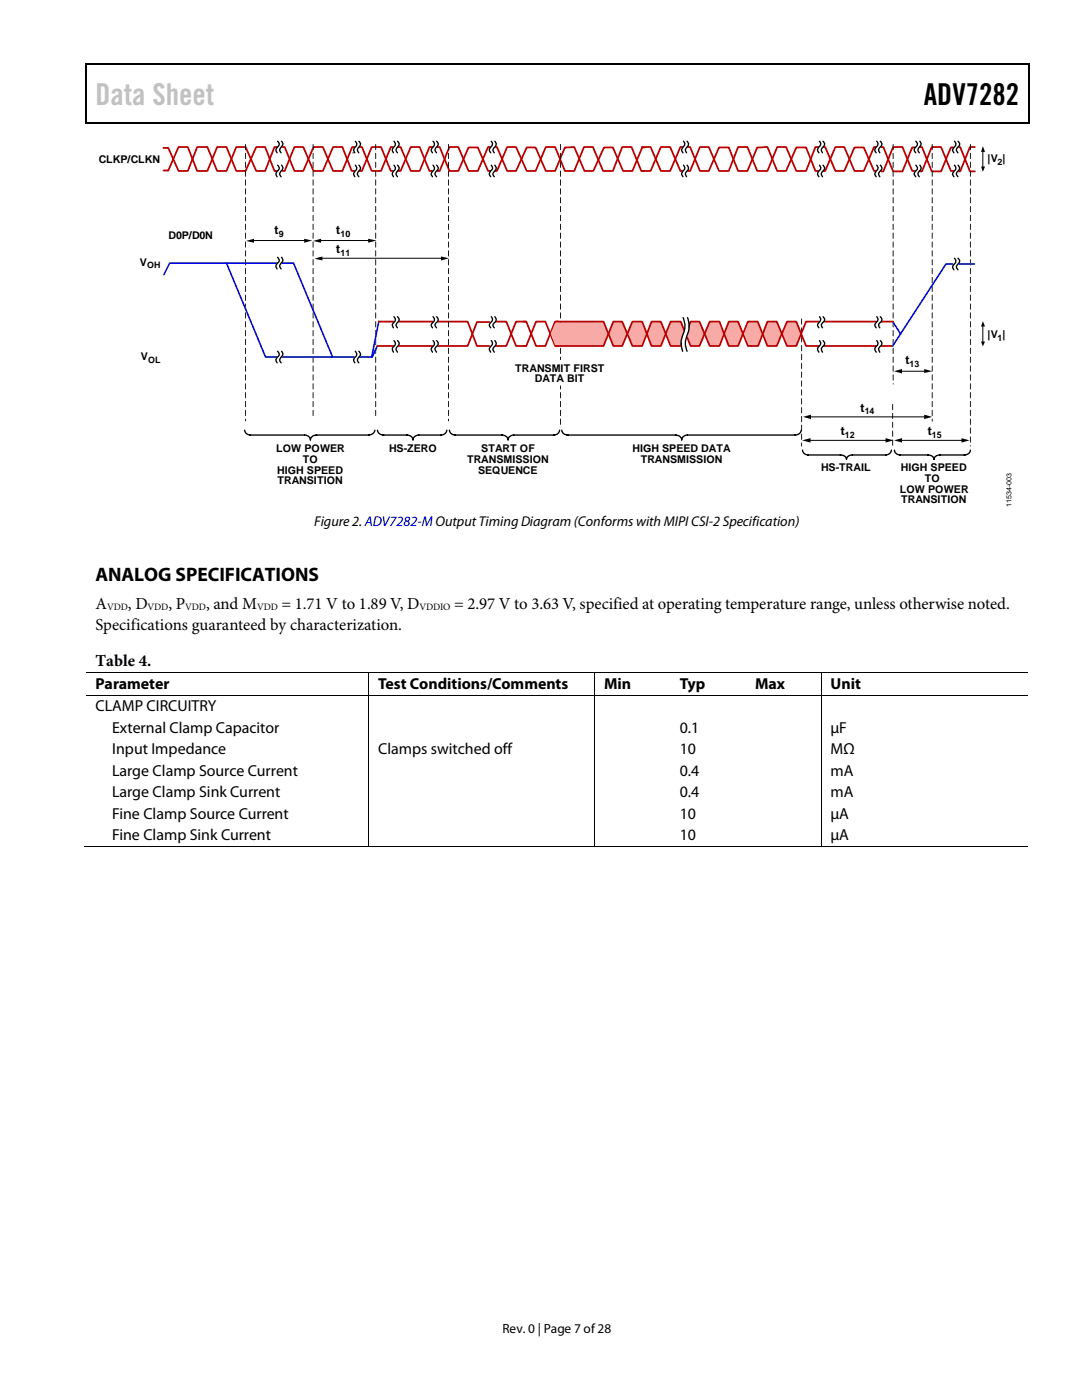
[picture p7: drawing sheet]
<svg xmlns="http://www.w3.org/2000/svg" width="216mm" height="279mm" viewBox="0 0 216 279" stroke-linecap="round" stroke-linejoin="round" font-family="sans-serif">
<g fill="#000">
<path d="M17 12.7h.3v1h-.3zM17 12.7h.3v.3h-.3zM82.7 12.7h.2v.3h-.2zM205.2 12.7h.2v1h-.2zM205.2 12.7h.2v.3h-.2zM17 24.4h.3v.2h-.3zM82.4 24.4h.3v.2h-.3zM111.8 39.4h.1l-.1 1.2zM111.8 37.6l.1 .1-.1 1.1zM111.8 35.8l.1 .1-.1 1.1zM111.8 34.1h.1l-.1 1.2zM111.8 32.3h.1l-.1 1.2z"/>
<path d="M111.8 30.5l.1 .1-.1 1.1zM111.8 28.8h.1l-.1 1.2zM205.2 24.4h.2v.2h-.2zM111.8 58.8l.1 .1-.1 1.1zM111.8 57.1h.1l-.1 1.2zM111.8 55.3h.1l-.1 1.2zM111.8 53.5l.1 .1-.1 1.1zM111.8 51.8h.1l-.1 1.2zM111.8 50h.1l-.1 1.2zM111.8 48.2l.1 .1-.1 1.1zM111.8 46.5h.1l-.1 1.1zM111.8 44.7h.1l-.1 1.2z"/>
<path d="M111.8 42.9l.1 .1-.1 1.1zM111.8 41.1l.1 .1-.1 1.1zM111.8 78.3h.1l-.1 1.2zM111.8 77h.1l-.1 .7zM111.8 71.2l.1 .1-.1 .6zM111.8 69.4l.1 .1-.1 1.1zM111.8 67.7h.1l-.1 1.2zM111.8 65.9l.1 .1-.1 1.1zM111.8 64.1l.1 .1-.1 1.1zM111.8 62.4h.1l-.1 1.2zM111.8 60.6h.1l-.1 1.2zM111.8 81.8l.1 .1-.1 1.1z"/>
<path d="M111.8 83.6h.1l-.1 1.2zM111.8 80.1h.1l-.1 1.2z"/>
<path d="M178.1 76.6l.2 .1v-.2zM178.1 74.8l.1 1.1 .1-1.1zM178.1 73l.1 1.2 .1-1.2zM178.1 71.3l.1 1.1 .1-1.1zM178.1 69.5l.1 1.1 .1-1.1zM178.1 67.7l.1 1.2 .1-1.2zM178.1 66l.1 1.1 .1-1.1zM178.1 64.2l.1 1.1 .1-1.1zM178.1 62.4l.1 1.2 .1-1.2zM178.1 60.6l.1 1.2 .1-1.2zM178.1 58.9l.1 1.1 .1-1.1zM178.1 57.1l.1 1.2 .1-1.2zM178.1 55.3l.1 1.2 .1-1.2zM178.1 53.6l.1 1.1 .1-1.1zM178.1 51.8l.1 1.2 .1-1.2zM178.1 50l.1 1.2 .1-1.2zM178.1 48.3l.1 1.1 .1-1.1zM178.1 46.5l.1 1.1 .1-1.1zM178.1 44.7l.1 1.2 .1-1.2zM178.1 43l.1 1.1 .1-1.1zM178.1 41.2l.1 1.1 .1-1.1zM178.1 39.4l.1 1.2 .1-1.2zM178.1 37.7l.1 1.1 .1-1.1zM178.1 35.9l.1 1.1 .1-1.1zM178.1 34.1l.1 1.2 .1-1.2zM178.1 32.3l.1 1.2 .1-1.2zM178.1 30.6l.1 1.1 .1-1.1zM178.1 28.8l.1 1.2 .1-1.2z"/>
<path d="M48.9 83.6v.4l.2 .1v-.5zM48.9 81.9l.1 1.1 .1-1.1zM48.9 80.1l.1 1.2 .1-1.2zM48.9 78.3l.1 1.2 .1-1.2zM48.9 76.6l.1 1.1 .1-1.1zM48.9 74.8l.1 1.1 .1-1.1zM48.9 73l.1 1.2 .1-1.2zM48.9 71.3l.1 1.1 .1-1.1zM48.9 69.5l.1 1.1 .1-1.1zM48.9 67.7l.1 1.2 .1-1.2zM48.9 66l.1 1.1 .1-1.1zM48.9 64.2l.1 1.1 .1-1.1zM48.9 62.4l.1 1.2 .1-1.2zM48.9 60.6l.1 1.2 .1-1.2zM48.9 58.9l.1 1.1 .1-1.1zM48.9 57.1l.1 1.2 .1-1.2zM48.9 55.3l.1 1.2 .1-1.2zM48.9 53.6l.1 1.1 .1-1.1zM48.9 51.8l.1 1.2 .1-1.2zM48.9 50l.1 1.2 .1-1.2zM48.9 48.3l.1 1.1 .1-1.1zM48.9 46.5l.1 1.1 .1-1.1zM48.9 44.7l.1 1.2 .1-1.2zM48.9 43l.1 1.1 .1-1.1zM48.9 41.2l.1 1.1 .1-1.1zM48.9 39.4l.1 1.2 .1-1.2zM48.9 37.7l.1 1.1 .1-1.1zM48.9 35.9l.1 1.1 .1-1.1zM48.9 34.1l.1 1.2 .1-1.2zM48.9 32.3l.1 1.2 .1-1.2zM48.9 30.6l.1 1.1 .1-1.1zM48.9 28.8l.1 1.2 .1-1.2z"/>
<path d="M62.4 81.9l.1 1.1 .1-1.1zM62.4 80.1l.1 1.2 .1-1.2zM62.4 78.3l.1 1.2 .1-1.2zM62.4 76.6l.1 1.1 .1-1.1zM62.4 74.8l.1 1.1 .1-1.1zM62.4 73l.1 1.2 .1-1.2zM62.4 71.3l.1 1.1 .1-1.1zM62.4 69.5l.1 1.1 .1-1.1zM62.4 67.7l.1 1.2 .1-1.2zM62.4 66l.1 1.1 .1-1.1zM62.4 64.2l.1 1.1 .1-1.1zM62.4 62.4l.1 1.2 .1-1.2zM62.4 60.6l.1 1.2 .1-1.2zM62.4 58.9l.1 1.1 .1-1.1zM62.4 57.1l.1 1.2 .1-1.2zM62.4 55.3l.1 1.2 .1-1.2zM62.4 53.6l.1 1.1 .1-1.1zM62.4 51.8l.1 1.2 .1-1.2zM62.4 50l.1 1.2 .1-1.2zM62.4 48.3l.1 1.1 .1-1.1zM62.4 46.5l.1 1.1 .1-1.1zM62.4 44.7l.1 1.2 .1-1.2zM62.4 43l.1 1.1 .1-1.1zM62.4 41.2l.1 1.1 .1-1.1zM62.4 39.4l.1 1.2 .1-1.2zM62.4 37.7l.1 1.1 .1-1.1zM62.4 35.9l.1 1.1 .1-1.1zM62.4 34.1l.1 1.2 .1-1.2zM62.4 32.3l.1 1.2 .1-1.2zM62.4 30.6l.1 1.1 .1-1.1zM62.4 28.8l.1 1.2 .1-1.2z"/>
<path d="M74.9 81.8l.1 1.2 .1-1.1zM74.9 80.1l.1 1.2 .1-1.2zM74.9 78.3l.1 1.2 .1-1.2zM74.9 76.5l.1 1.2 .1-1.1zM74.9 74.8l.1 1.1 .1-1.1zM74.9 73l.1 1.2 .1-1.2zM74.9 71.2l.1 1.2 .1-1.1zM74.9 69.4l.1 1.2 .1-1.1zM74.9 67.7l.1 1.2 .1-1.2zM74.9 65.9l.1 1.2 .1-1.1zM74.9 64.1l.1 1.2 .1-1.1zM74.9 62.4l.1 1.2 .1-1.2zM74.9 60.6l.1 1.2 .1-1.2zM74.9 58.8l.1 1.2 .1-1.1zM74.9 57.1l.1 1.2 .1-1.2zM74.9 55.3l.1 1.2 .1-1.2zM74.9 53.5l.1 1.2 .1-1.1zM74.9 51.8l.1 1.2 .1-1.2zM74.9 50l.1 1.2 .1-1.2zM74.9 48.2l.1 1.2 .1-1.1zM74.9 46.5l.1 1.1 .1-1.1zM74.9 44.7l.1 1.2 .1-1.2zM74.9 42.9l.1 1.2 .1-1.1zM74.9 41.1l.1 1.2 .1-1.1zM74.9 39.4l.1 1.2 .1-1.2zM74.9 37.6l.1 1.2 .1-1.1zM74.9 35.8l.1 1.2 .1-1.1zM74.9 34.1l.1 1.2 .1-1.2zM74.9 32.3l.1 1.2 .1-1.2zM74.9 30.5l.1 1.2 .1-1.1zM74.9 28.8l.1 1.2 .1-1.2z"/>
<path d="M89.4 83.6l.1 .5 .1-.5zM89.4 81.8l.1 1.2 .1-1.1zM89.4 80.1l.1 1.2 .1-1.2zM89.4 78.3l.1 1.2 .1-1.2zM89.4 76.5l.1 1.2 .1-1.1zM89.4 74.8l.1 1.1 .1-1.1zM89.4 73l.1 1.2 .1-1.2zM89.4 71.2l.1 1.2 .1-1.1zM89.4 69.4l.1 1.2 .1-1.1zM89.4 67.7l.1 1.2 .1-1.2zM89.4 65.9l.1 1.2 .1-1.1zM89.4 64.1l.1 1.2 .1-1.1zM89.4 62.4l.1 1.2 .1-1.2zM89.4 60.6l.1 1.2 .1-1.2zM89.4 58.8l.1 1.2 .1-1.1zM89.4 57.1l.1 1.2 .1-1.2zM89.4 55.3l.1 1.2 .1-1.2zM89.4 53.5l.1 1.2 .1-1.1zM89.4 51.8l.1 1.2 .1-1.2zM89.4 50l.1 1.2 .1-1.2zM89.4 48.2l.1 1.2 .1-1.1zM89.4 46.5l.1 1.1 .1-1.1zM89.4 44.7l.1 1.2 .1-1.2zM89.4 42.9l.1 1.2 .1-1.1zM89.4 41.1l.1 1.2 .1-1.1zM89.4 39.4l.1 1.2 .1-1.2zM89.4 37.6l.1 1.2 .1-1.1zM89.4 35.8l.1 1.2 .1-1.1zM89.4 34.1l.1 1.2 .1-1.2zM89.4 32.3l.1 1.2 .1-1.2zM89.4 30.5l.1 1.2 .1-1.1zM89.4 28.8l.1 1.2 .1-1.2z"/>
<path d="M159.9 88.3l.1 .8v-.7zM159.9 86.6l.1 1.2v-1.2zM159.9 84.8l.1 1.2v-1.1zM159.9 83l.1 1.3v-1.2zM159.9 81.3l.1 1.2v-1.2zM159.9 79.5l.1 1.2v-1.1zM159.9 77.7l.1 1.3v-1.2zM159.9 76l.1 1.2v-1.2zM159.9 74.2l.1 1.2v-1.1zM159.9 72.4l.1 1.2v-1.1zM159.9 70.7l.1 1.2v-1.2zM159.9 68.9l.1 1.2v-1.1zM159.9 67.1l.1 1.2v-1.1zM159.9 65.3l.1 1.3v-1.2zM159.9 63.6l.1 1.2v-1.1z"/>
<path d="M178.1 87.7v1.2l.1-1.1zM178.1 85.9v1.3l.1-1.2zM178.1 84.2v1.2l.1-1.1zM178.1 82.4v1.2l.1-1.1zM178.1 80.6v1.3l.1-1.2z"/>
<path d="M185.9 83.6l.1 .6 .1-.6zM185.9 81.9l.1 1.1 .1-1.1zM185.9 80.1l.1 1.2 .1-1.2zM185.9 78.3l.1 1.2 .1-1.2zM185.9 76.6l.1 1.1 .1-1.1zM185.9 74.8l.1 1.1 .1-1.1zM185.9 73l.1 1.2 .1-1.2zM185.9 71.3l.1 1.1 .1-1.1zM185.9 69.5l.1 1.1 .1-1.1zM185.9 67.7l.1 1.2 .1-1.2zM185.9 66l.1 1.1 .1-1.1zM185.9 64.2l.1 1.1 .1-1.1zM185.9 62.4l.1 1.2 .1-1.2zM185.9 60.6l.1 1.2 .1-1.2zM185.9 58.9l.1 1.1 .1-1.1zM185.9 57.1l.1 1.2 .1-1.2zM185.9 55.3l.1 1.2 .1-1.2zM185.9 53.6l.1 1.1 .1-1.1zM185.9 51.8l.1 1.2 .1-1.2zM185.9 50l.1 1.2 .1-1.2zM185.9 48.3l.1 1.1 .1-1.1zM185.9 46.5l.1 1.1 .1-1.1zM185.9 44.7l.1 1.2 .1-1.2zM185.9 43l.1 1.1 .1-1.1zM185.9 41.2l.1 1.1 .1-1.1zM185.9 39.4l.1 1.2 .1-1.2zM185.9 37.7l.1 1.1 .1-1.1zM185.9 35.9l.1 1.1 .1-1.1zM185.9 34.1l.1 1.2 .1-1.2zM185.9 32.3l.1 1.2 .1-1.2zM185.9 30.6l.1 1.1 .1-1.1zM185.9 28.8l.1 1.2 .1-1.2z"/>
<path d="M193.5 88.9l.2 .2v-.2zM193.5 87.2l.1 1.1 .1-1.1zM193.5 85.4l.1 1.2 .1-1.2zM193.5 83.6l.1 1.2 .1-1.2zM193.5 81.9l.1 1.1 .1-1.1zM193.5 80.1l.1 1.2 .1-1.2zM193.5 78.3l.1 1.2 .1-1.2zM193.5 76.6l.1 1.1 .1-1.1zM193.5 74.8l.1 1.1 .1-1.1zM193.5 73l.1 1.2 .1-1.2zM193.5 71.3l.1 1.1 .1-1.1zM193.5 69.5l.1 1.1 .1-1.1zM193.5 67.7l.1 1.2 .1-1.2zM193.5 66l.1 1.1 .1-1.1zM193.5 64.2l.1 1.1 .1-1.1zM193.5 62.4l.1 1.2 .1-1.2zM193.5 60.6l.1 1.2 .1-1.2zM193.5 58.9l.1 1.1 .1-1.1zM193.5 57.1l.1 1.2 .1-1.2zM193.5 55.3l.1 1.2 .1-1.2zM193.5 53.6l.1 1.1 .1-1.1zM193.5 51.8l.1 1.2 .1-1.2zM193.5 50l.1 1.2 .1-1.2zM193.5 48.3l.1 1.1 .1-1.1zM193.5 46.5l.1 1.1 .1-1.1zM193.5 44.7l.1 1.2 .1-1.2zM193.5 43l.1 1.1 .1-1.1zM193.5 41.2l.1 1.1 .1-1.1zM193.5 39.4l.1 1.2 .1-1.2zM193.5 37.7l.1 1.1 .1-1.1zM193.5 35.9l.1 1.1 .1-1.1zM193.5 34.1l.1 1.2 .1-1.2zM193.5 32.3l.1 1.2 .1-1.2zM193.5 30.6l.1 1.1 .1-1.1zM193.5 28.8l.1 1.2 .1-1.2z"/>
</g>
<path d="M17.1 13.7v10.7M17.3 12.8h65.4M82.9 12.8h122.3M205.3 13.7v10.7M17.3 24.5h187.9" fill="none" stroke="#000" stroke-width=".25"/>
<g fill="none" stroke="#b80000" stroke-width=".35">
<path d="M32.6 34h1l2-4.7h1.9l1.8 4.8h2.1l1.9-4.8h1.9l1.9 4.8h1.9l2.1-4.8h1.8l1.9 4.8h.6M55.4 29.3h-.6l-1.9 4.8h-1.8l-2.1-4.8h-1.9l-1.9 4.8h-1.9l-1.9-4.8h-2.1l-1.8 4.8h-1.9l-2-4.6h-1M56.4 34.1h.4l2-4.8h1.7l2.1 4.8h1.8l2.1-4.8h1.8l1.9 4.8h.5M56.4 29.3h.4l2 4.8h1.7l2.1-4.8h1.8l2.1 4.8h1.8l2-4.8h.4M71.5 34.1h.7l2-4.8h1.8l2 4.8h.4M71.8 29.3h.4l2 4.8h1.8l2-4.8h.4M79.3 34.1h.6l2.1-4.8h1.7l2 4.8h.6M79.4 29.3h.5l2.1 4.8h1.7l2-4.8h.6M87.3 29.3h.4l2 4.8h1.8l2-4.7h1.9l2 4.7h.4M97.8 29.3h-.4l-2 4.8h-1.9l-2-4.8h-1.8l-2 4.8h-.5M98.7 34.1h.5l2-4.8h1.8l2.1 4.8h1.8l2-4.8h1.9l1.9 4.8h1.9l1.9-4.8h1.8l2 4.8h2l1.9-4.8h1.8l2 4.8h.6M98.7 29.3h.5l2 4.8h1.8l2.1-4.7h1.8l2 4.7h1.9l1.9-4.7 1.7-.1h.2l2 4.8h1.8l2.1-4.7h1.8l2 4.7h1.9l1.9-4.7h.6"/>
<path d="M128.1 34.1h1.7l2.1-4.8h1.8l2.1 4.8h.4M128.1 29.3h1.7l2.1 4.8h1.8l2.1-4.8h.5M137.3 29.3h.4l2 4.8h1.7l2.1-4.7h1.9l1.9 4.7h1.8l2-4.7 1.7-.1h.3l2 4.8h1.8l2-4.7h1.9l1.9 4.7h.6M163.3 29.3h-.6l-1.9 4.8h-1.9l-2-4.8h-1.8l-2 4.8h-2l-2-4.8h-1.8l-1.9 4.8h-1.9l-2.1-4.8h-1.7l-2 4.8h-.4M164.2 29.3h.5l2 4.8h1.8l2-4.7h1.9l2 4.7h.4M174.9 29.3h-.5l-2 4.8h-1.9l-2-4.8h-1.8l-2 4.8h-.5M175.8 29.3h.5l1.9 4.9h1.9l1.9-4.8h.6M182.6 34.1h-.6l-1.9-4.8h-1.9l-1.9 4.9h-.5M183.5 29.3h.5l1.9 4.9h1.9l1.9-4.8h.7M190.4 34.1h-.7l-1.9-4.8h-1.9l-1.9 4.9h-.5M191.2 29.3h.4l1.9 4.9h1M194.5 29.3h-1l-1.9 4.9h-.4"/>
<path d="M87.3 64.2h6l1.9 4.8h2.5M97.7 64.3h-2.5l-1.9 4.7h-6M98.8 64.2h2.2l2 4.8h1.9M104.5 64.2h.5l2 4.8h1.8l2-4.8h.6M104.5 69h.5l2-4.8h1.8l2 4.8h.6M104.9 64.2h-1.9l-2 4.8h-2.3M164.3 69h10.5M164.4 64.2h10.5"/>
</g>
<path d="M70.4 30.5h.1M71.2 30.5h.1" fill="none" stroke="#000" stroke-width=".27"/>
<path d="M153.2 64.4h1.7l.9 2.1-.9 2.3h-1.7l-.8-2.1z" fill="#f8aba6"/>
<path d="M153.2 64.4h1.7l.9 2.1-.9 2.3h-1.7l-.8-2.1z" fill="none" stroke="#f8aba6" stroke-width=".27"/>
<path d="M157.2 64.4h1.6l.9 2.1-.9 2.3h-1.6l-.9-2.1z" fill="#f8aba6"/>
<path d="M157.2 64.4h1.6l.9 2.1-.9 2.3h-1.6l-.9-2.1z" fill="none" stroke="#f8aba6" stroke-width=".27"/>
<path d="M149.5 64.4h1.6l.9 2.1-.9 2.3h-1.6l-.9-2.2z" fill="#f8aba6"/>
<path d="M149.5 64.4h1.6l.9 2.1-.9 2.3h-1.6l-.9-2.2z" fill="none" stroke="#f8aba6" stroke-width=".27"/>
<path d="M145.5 64.4h1.7l.9 2.1-.9 2.3h-1.7l-.8-2.2z" fill="#f8aba6"/>
<path d="M145.5 64.4h1.7l.9 2.1-.9 2.3h-1.7l-.8-2.2z" fill="none" stroke="#f8aba6" stroke-width=".27"/>
<path d="M141.7 64.4h1.6l.9 2.1-.9 2.3h-1.6l-.8-2.1z" fill="#f8aba6"/>
<path d="M141.7 64.4h1.6l.9 2.1-.9 2.3h-1.6l-.8-2.1z" fill="none" stroke="#f8aba6" stroke-width=".27"/>
<path d="M137.9 64.4h1.6l1 2.1-.9 2.3h-1.7l-.7-2.1z" fill="#f8aba6"/>
<path d="M137.9 64.4h1.6l1 2.1-.9 2.3h-1.7l-.7-2.1z" fill="none" stroke="#f8aba6" stroke-width=".27"/>
<path d="M134 64.4h2l.5 2.1-.8 2.3h-1.7l-.9-2.2z" fill="#f8aba6"/>
<path d="M134 64.4h2l.5 2.1-.8 2.3h-1.7l-.9-2.2z" fill="none" stroke="#f8aba6" stroke-width=".27"/>
<path d="M130.1 64.4h1.7l.9 2.1-.9 2.3h-1.7l-.8-2.2z" fill="#f8aba6"/>
<path d="M130.1 64.4h1.7l.9 2.1-.9 2.3h-1.7l-.8-2.2z" fill="none" stroke="#f8aba6" stroke-width=".27"/>
<path d="M126.4 64.4h1.5l.9 2.1-.8 2.3h-1.6l-.9-2.1z" fill="#f8aba6"/>
<path d="M126.4 64.4h1.5l.9 2.1-.8 2.3h-1.6l-.9-2.1z" fill="none" stroke="#f8aba6" stroke-width=".27"/>
<path d="M122.4 64.4h1.7l.9 2.1-.9 2.3h-1.7l-.8-2.2z" fill="#f8aba6"/>
<path d="M122.4 64.4h1.7l.9 2.1-.9 2.3h-1.7l-.8-2.2z" fill="none" stroke="#f8aba6" stroke-width=".27"/>
<path d="M110.9 64.4h9.4l.8 2.1-.8 2.3h-9.4l-.8-2.3z" fill="#f8aba6"/>
<path d="M110.9 64.4h9.4l.8 2.1-.8 2.3h-9.4l-.8-2.3z" fill="none" stroke="#f8aba6" stroke-width=".27"/>
<path d="M75.3 69h3.3M75.6 64.2h3M79.5 69h6.8M79.6 64.2h6.8M110.9 64.2h9.5l2 4.8h1.8l2-4.8h1.9l1.9 4.8h1.9l1.9-4.8h2.1l.6 1.7M136.1 68.3l-.2 .7h-2.1l-1.9-4.8h-1.9l-1.9 4.8h-1.9l-2-4.8h-1.8l-2 4.8h-9.5M137.1 67.3l.7 1.7h1.8l2-4.8h2l1.8 4.8h1.9l1.9-4.8h2l1.9 4.8h1.9l2-4.8h1.9l1.9 4.8h2.5M163.4 64.2h-2.6l-1.9 4.8h-1.9l-2-4.8h-1.9l-1.8 4.8h-2.1l-1.9-4.8h-1.9l-1.8 4.8h-2l-2-4.8h-1.8l-.5 1.1M175.7 64.2h2.5M175.7 69h2.4" fill="none" stroke="#b80000" stroke-width=".35"/>
<g fill="none" stroke="#000" stroke-width=".2">
<path d="M196.1 30.1v3.3M50.4 48h10.6M63.4 51.5h25M63.8 48h10M179.7 74.1h5M196.1 65v3.3M161.4 87.9h15.6M161.6 83.2h23.1M179.7 87.9h12.5M17.1 134.2h56.3M17.1 138.7h56.3M73.5 134.3v4.3"/>
<path d="M73.5 138.8v30.1M73.6 134.2h45M73.6 138.7h45M118.7 134.3v4.3M118.7 138.8v30.1M118.7 134.2h15M118.7 138.7h15M133.9 134.2h14.9M133.9 138.7h14.9M148.9 134.2h14.8M148.9 138.7h14.8M163.8 134.3v4.3"/>
<path d="M163.8 138.8v30.1M163.9 134.2h41.2M163.9 138.7h41.2M16.9 169h56.5M73.6 169h45M118.7 169h45M163.9 169h41.2"/>
</g>
<g fill="#000">
<path d="M195.8 33.2h.8l-.5 1.1zM196.1 29.2l.5 1.1h-.8zM49.1 48.1l1.6-.5v.8zM60.7 47.6l1.6 .4-1.6 .4zM62.5 48.1l1.6-.5v.8zM62.7 51.6l1.6-.4v.8zM73.5 47.6l1.6 .4-1.6 .4zM88 51.2l1.6 .3-1.6 .5zM178.4 74.1l1.6-.5v.9zM184.4 73.6l1.6 .5-1.6 .3zM195.8 68.2h.8l-.5 .9zM196.1 64.1l.5 1.1h-.8z"/>
<path d="M160 87.9l1.7-.5v.9zM160.2 83.2l1.6-.4v.8zM176.7 87.4l1.6 .5-1.6 .4zM178.4 87.9l1.6-.5v.9zM184.4 82.8l1.6 .4-1.6 .4zM191.9 87.4l1.6 .5-1.6 .4zM73.4 134.1h.2v.2h-.2zM73.4 138.6h.2v.2h-.2zM118.6 134.1h.1v.2h-.1zM118.6 138.6h.1v.2h-.1zM133.7 134.1h.2v.2h-.2zM133.7 138.6h.2v.2h-.2z"/>
<path d="M148.8 134.1h.1v.2h-.1zM148.8 138.6h.1v.2h-.1zM163.7 134.1h.2v.2h-.2zM163.7 138.6h.2v.2h-.2zM73.4 168.9h.2v.2h-.2zM118.6 168.9h.1v.2h-.1zM133.5 168.9h.1v.2h-.1zM148.5 168.9h.2v.2h-.2zM163.7 168.9h.2v.2h-.2z"/>
</g>
<path d="M32.7 54.8l1.1-2.3h11.4l7.8 18.8h2.3M45.2 52.5h10.1M56.3 52.5h2.3l7.8 18.8h-10.1M190.1 52.7h-1.3l-10.7 16.3M191.3 52.7h3.1M66.4 71.3h4.2M75.3 69l-1 2.3h-2.5M75.6 64.1l-1.4 7.2M178.1 64.2l1.6 2.5" fill="none" stroke="#2140ff" stroke-width=".35"/>
<g fill="none" stroke="#fff" stroke-width=".62">
<path d="M55.7 33l.4 .6-.7 1.1 .3 .6M55.7 28.2l.3 .3 .1 .3-.7 1.1 .3 .6M71.2 33l.4 .6-.7 1.1 .3 .6M71.2 28.2l.3 .3 .1 .3-.7 1.1 .3 .6M79 33l.3 .6-.7 1.1 .3 .6M79 28.2l.2 .3 .1 .3-.7 1.1 .3 .6M86.8 33l.3 .6-.7 1.1 .3 .6M86.8 28.2l.2 .3 .1 .3-.7 1.1 .3 .6M98.4 33l.3 .6-.7 1.1 .3 .6M98.4 28.2l.3 .6-.7 1.1 .3 .6M136.7 33l.3 .6-.6 1.1 .2 .6M136.7 28.2l.3 .6-.6 1.1 .2 .6"/>
<path d="M163.9 33l.3 .6-.7 1.1 .3 .6M163.9 28.2l.3 .6-.7 1.1 .3 .6M175.3 33l.3 .6-.7 1.1 .3 .6M175.3 28.2l.3 .6-.7 1.1 .3 .6M183.1 33l.3 .6-.6 1.1 .3 .6M183.1 28.2l.3 .3v.3l-.6 1.1 .3 .6M190.8 33l.3 .6-.6 1.1 .2 .6M190.8 28.2l.3 .6-.6 1.1 .2 .6M55.7 51.4l.4 .6-.7 1.1 .3 .6M190.8 51.5l.3 .7-.6 1.1 .2 .5M55.7 70.1l.4 .7-.7 1.1 .3 .5M71.2 70.1l.4 .7-.7 1.1 .3 .5"/>
<path d="M79 68l.2 .3 .1 .3-.7 1.1 .3 .6M79 63.2l.2 .3 .1 .3-.7 1.1 .3 .5M86.8 68l.2 .3 .1 .3-.7 1.1 .3 .6M86.8 63.2l.2 .3 .1 .3-.7 1.1 .3 .5M98.4 68l.3 .6-.7 1.1 .3 .6M98.4 63.2l.3 .6-.7 1.1 .3 .5M136.7 63.4l.2 .4a4.6 4.6 0 0 1-.4 3.5 4.1 4.1 0 0 0 .1 2.8M163.9 68l.3 .6-.7 1.1 .3 .6M163.9 63.2l.3 .6-.7 1.1 .3 .5M175.3 68l.3 .6-.7 1.1 .3 .6M175.3 63.2l.3 .6-.7 1.1 .3 .5"/>
</g>
<g fill="none" stroke="#000" stroke-width=".27">
<path d="M55.4 33l.3 .6-.6 1.1 .2 .6M55.4 28.2l.3 .3v.3l-.6 1.1 .2 .6M56.2 33l.2 .6-.6 1.1 .3 .6M56.2 28.2l.2 .3v.3l-.6 1.1 .3 .6M70.9 33l.3 .6-.6 1.1 .2 .6M70.9 28.2l.3 .6-.6 1.1 .2 .6M71.6 33l.3 .6-.6 1.1 .3 .6M71.6 28.2l.3 .3v.3l-.6 1.1 .3 .6M78.6 33l.3 .6-.6 1.1 .2 .6M78.6 28.2l.3 .6-.6 1.1 .2 .6M79.3 33l.3 .6-.6 1.1 .3 .6M79.3 28.2l.3 .3v.3l-.6 1.1 .3 .6"/>
<path d="M86.4 33l.3 .6-.7 1.1 .3 .6M86.4 28.2l.3 .6-.7 1.1 .3 .6M87.1 33l.3 .6-.6 1.1 .3 .6M87.1 28.2l.3 .3v.3l-.6 1.1 .3 .6M98 33l.3 .6-.7 1.1 .3 .6M98 28.2l.2 .3 .1 .3-.7 1.1 .3 .6M98.7 33l.3 .6-.6 1.1 .2 .6M98.7 28.2l.3 .6-.6 1.1 .2 .6M136.4 33l.2 .6-.6 1.1 .3 .6M136.4 28.2l.2 .3v.3l-.6 1.1 .3 .6M137.1 33l.3 .6-.6 1.1 .2 .6M137.1 28.2l.3 .6-.6 1.1 .2 .6"/>
<path d="M163.5 33l.3 .6-.7 1.1 .3 .6M163.5 28.2l.2 .3 .1 .3-.7 1.1 .3 .6M164.2 33l.3 .6-.6 1.1 .2 .6M164.2 28.2l.3 .3v.3l-.6 1.1 .2 .6M174.9 33l.3 .6-.6 1.1 .2 .6M174.9 28.2l.3 .3v.3l-.6 1.1 .2 .6M175.6 33l.4 .6-.7 1.1 .3 .6M175.6 28.2l.3 .3 .1 .3-.7 1.1 .3 .6M182.7 33l.4 .6-.7 1.1 .3 .6M182.7 28.2l.3 .3 .1 .3-.7 1.1 .3 .6M183.5 33l.3 .6-.6 1.1 .2 .6M183.5 28.2l.3 .3v.3l-.6 1.1 .2 .6"/>
<path d="M190.4 33l.3 .6-.6 1.1 .3 .6M190.4 28.2l.3 .6-.6 1.1 .3 .6M191.1 33l.4 .6-.7 1.1 .3 .6M191.1 28.2l.3 .3 .1 .3-.7 1.1 .3 .6M55.4 51.4l.3 .6-.6 1.1 .2 .6M56.2 51.4l.2 .6-.6 1.1 .3 .6M190.4 51.5l.3 .7-.6 1.1 .3 .5M191.1 51.5l.3 .3 .1 .4-.7 1.1 .3 .5M55.4 70.1l.3 .7-.6 1.1 .2 .5M56.2 70.1l.2 .7-.6 1.1 .3 .5M70.9 70.1l.3 .7-.6 1.1 .2 .5M71.6 70.1l.3 .7-.6 1.1 .3 .5"/>
<path d="M78.6 68l.3 .6-.6 1.1 .2 .6M78.6 63.2l.3 .6-.6 1.1 .2 .5M79.3 68l.3 .3v.3l-.6 1.1 .3 .6M79.3 63.2l.3 .3v.3l-.6 1.1 .3 .5M86.4 68l.3 .6-.7 1.1 .3 .6M86.4 63.2l.3 .6-.7 1.1 .3 .5M87.1 68l.3 .3v.3l-.6 1.1 .3 .6M87.1 63.2l.3 .3v.3l-.6 1.1 .3 .5M98 68l.2 .3 .1 .3-.7 1.1 .3 .6M98 63.2l.2 .3 .1 .3-.7 1.1 .3 .5M98.7 68l.3 .6-.6 1.1 .2 .6M98.7 63.2l.3 .6-.6 1.1 .2 .5"/>
<path d="M136.3 63.4v.1a4.2 4.2 0 0 1-.2 3.8 4.1 4.1 0 0 0 .1 2.8M137.2 63.4l.1 .4a4.6 4.6 0 0 1-.3 3.5 3.7 3.7 0 0 0 .1 2.8M163.5 68l.2 .3 .1 .3-.7 1.1 .3 .6M163.5 63.2l.2 .3 .1 .3-.7 1.1 .3 .5M164.2 68l.3 .3v.3l-.6 1.1 .2 .6M164.2 63.2l.3 .3v.3l-.6 1.1 .2 .5M174.9 68l.3 .3v.3l-.6 1.1 .2 .6M174.9 63.2l.3 .3v.3l-.6 1.1 .2 .5M175.6 68l.3 .3 .1 .3-.7 1.1 .3 .6M175.6 63.2l.3 .3 .1 .3-.7 1.1 .3 .5M48.8 85.8a1.07 1.07 0 0 0 1.2 1M49.8 86.8h11a1.11 1.11 0 0 1 1.1 1 1.09 1.09 0 0 1 1.3-1"/>
<path d="M63.1 86.8h10.5M74.8 85.8a1.15 1.15 0 0 1-1.2 1M75.3 85.8a1.09 1.09 0 0 0 1.3 1M76.4 86.8h4.9M81.2 86.8a1.15 1.15 0 0 1 1.2 1 1.07 1.07 0 0 1 1.2-1h4.5M89.1 85.8a1.07 1.07 0 0 1-1.1 1M89.7 85.8a1.07 1.07 0 0 0 1.1 1M90.7 86.8h9.5M100.1 86.8a1.15 1.15 0 0 1 1.3 1 1.07 1.07 0 0 1 1.1-1h8.1M111.7 85.8a1.07 1.07 0 0 1-1.2 1M112.1 85.8a1.09 1.09 0 0 0 1.2 1M113.2 86.8h21.7"/>
<path d="M134.8 86.8a1.15 1.15 0 0 1 1.2 1 1.07 1.07 0 0 1 1.2-1h21.5M159.9 85.8a1.09 1.09 0 0 1-1.3 1M160.1 89.8a1.07 1.07 0 0 0 1.2 1M161.2 90.8h6.6M167.7 90.8a1.11 1.11 0 0 1 1.2 .9 1 1 0 0 1 1.2-.9h6.7M177.9 89.8a1.07 1.07 0 0 1-1.2 1M178.5 89.8a1.07 1.07 0 0 0 1.1 1M179.5 90.8h5.7M185.1 90.8a1.11 1.11 0 0 1 1.3 .9 1.03 1.03 0 0 1 1.2-.9M187.5 90.8h5.1M193.6 89.8a1.09 1.09 0 0 1-1.2 1"/>
</g>
<text font-size="6" fill="#c1c1c1" x="19" y="20.9">Data Sheet</text>
<text font-size="6" x="184.4" y="20.9">ADV7282</text>
<text font-size="3.9" x="19" y="116">ANALOG SPECIFICATIONS</text>
<g font-size="3.3">
<text x="19" y="121.5">A</text>
<text x="19.1" y="125.8">Specifications guaranteed by characterization.</text>
<text x="25.5" y="121.5">, D</text>
<text x="33.6" y="121.5">, P</text>
<text x="41.1" y="121.5">, and M</text>
<text x="56.2" y="121.5">= 1.71 V to 1.89 V, D</text>
<text x="90.6" y="121.5">= 2.97 V to 3.63 V, specified at operating temperature range, unless otherwise noted.</text>
<text x="19.1" y="132.9">Table 4.</text>
</g>
<g font-size="3.2">
<text x="19" y="137.5">Parameter</text>
<text x="75.4" y="137.5">Test Conditions/Comments</text>
<text x="120.5" y="137.5">Min</text>
<text x="135.6" y="137.5">Typ</text>
<text x="150.7" y="137.5">Max</text>
<text x="165.7" y="137.5">Unit</text>
<text x="19" y="141.9">CLAMP CIRCUITRY</text>
<text x="22.4" y="146.3">External Clamp Capacitor</text>
<text x="135.6" y="146.3">0.1</text>
<text x="165.7" y="146.3">µF</text>
<text x="22.4" y="150.5">Input Impedance</text>
<text x="22.4" y="154.8">Large Clamp Source Current</text>
<text x="75.4" y="150.5">Clamps switched off</text>
<text x="135.6" y="150.5">10</text>
<text x="135.6" y="154.8">0.4</text>
<text x="165.7" y="150.5">MΩ</text>
<text x="165.7" y="154.8">mA</text>
<text x="22.4" y="159.1">Large Clamp Sink Current</text>
<text x="135.6" y="159.1">0.4</text>
<text x="165.7" y="159.1">mA</text>
<text x="22.4" y="163.4">Fine Clamp Source Current</text>
<text x="22.4" y="167.7">Fine Clamp Sink Current</text>
<text x="135.6" y="163.4">10</text>
<text x="135.6" y="167.7">10</text>
<text x="165.7" y="163.4">µA</text>
<text x="165.7" y="167.7">µA</text>
</g>
<text font-size="2.8" x="62.7" y="105.1">Figure 2. ADV7282-M Output Timing Diagram (Conforms with MIPI CSI-2 Specification)</text>
<text font-size="2.7" x="100.2" y="266">Rev. 0 | Page 7 of28</text>
<g font-size="2.5">
<text x="54.8" y="46.7">t</text>
<text x="67.1" y="46.7">t</text>
<text x="67.1" y="50.5">t</text>
<text x="180.7" y="72.6">t</text>
<text x="171.7" y="82.1">t</text>
<text x="167.8" y="86.8">t</text>
<text x="185.1" y="86.8">t</text>
</g>
<g font-size="2.1">
<text x="19.7" y="32.5">CLKP/CLKN</text>
<text x="197.1" y="32.4">|V |</text>
<text x="33.6" y="47.6">D0P/D0N</text>
<text x="27.9" y="53">V</text>
<text x="28.1" y="71.8">V</text>
<text x="197.1" y="67.5">|V |</text>
<text x="102.8" y="74.2">TRANSMIT FIRST</text>
<text x="106.7" y="76.3">DATA BIT</text>
<text x="55.1" y="90.3">LOW POWER</text>
<text x="55.3" y="94.5">HIGH SPEED</text>
<text x="60.4" y="92.4">TO</text>
<text x="77.6" y="90.3">HS-ZERO</text>
<text x="93.2" y="92.4">TRANSMISSION</text>
<text x="95.4" y="94.5">SEQUENCE</text>
<text x="96" y="90.3">START OF</text>
<text x="126.2" y="90.3">HIGH SPEED DATA</text>
<text x="127.9" y="92.4">TRANSMISSION</text>
<text x="163.8" y="94.1">HS-TRAIL</text>
<text x="179.8" y="94.1">HIGH SPEED</text>
<text x="55.4" y="96.7">TRANSITION</text>
<text x="179.5" y="98.3">LOW POWER</text>
<text x="179.8" y="100.4">TRANSITION</text>
<text x="184.5" y="96.2">TO</text>
</g>
<g font-size="1.9">
<text x="21.4" y="121.7">VDD</text>
<text x="29.5" y="121.7">VDD</text>
<text x="37" y="121.7">VDD</text>
<text x="51.3" y="121.7">VDD</text>
<text x="83.7" y="121.7">VDDIO</text>
</g>
<g font-size="1.8">
<text x="199.1" y="32.9">2</text>
<text x="55.6" y="47.2">9</text>
<text x="67.9" y="47.2">10</text>
<text x="29.3" y="53.6">OH</text>
<text x="67.9" y="51">11</text>
<text x="199.1" y="68">1</text>
<text x="29.5" y="72.4">OL</text>
<text x="181.5" y="73.2">13</text>
<text x="172.5" y="82.7">14</text>
<text x="168.6" y="87.4">12</text>
<text x="185.9" y="87.4">15</text>
</g>
<text font-size="1.4" x="201.8" y="101.2" transform="rotate(-90 201.8 101.2)">11534-003</text>
</svg>
